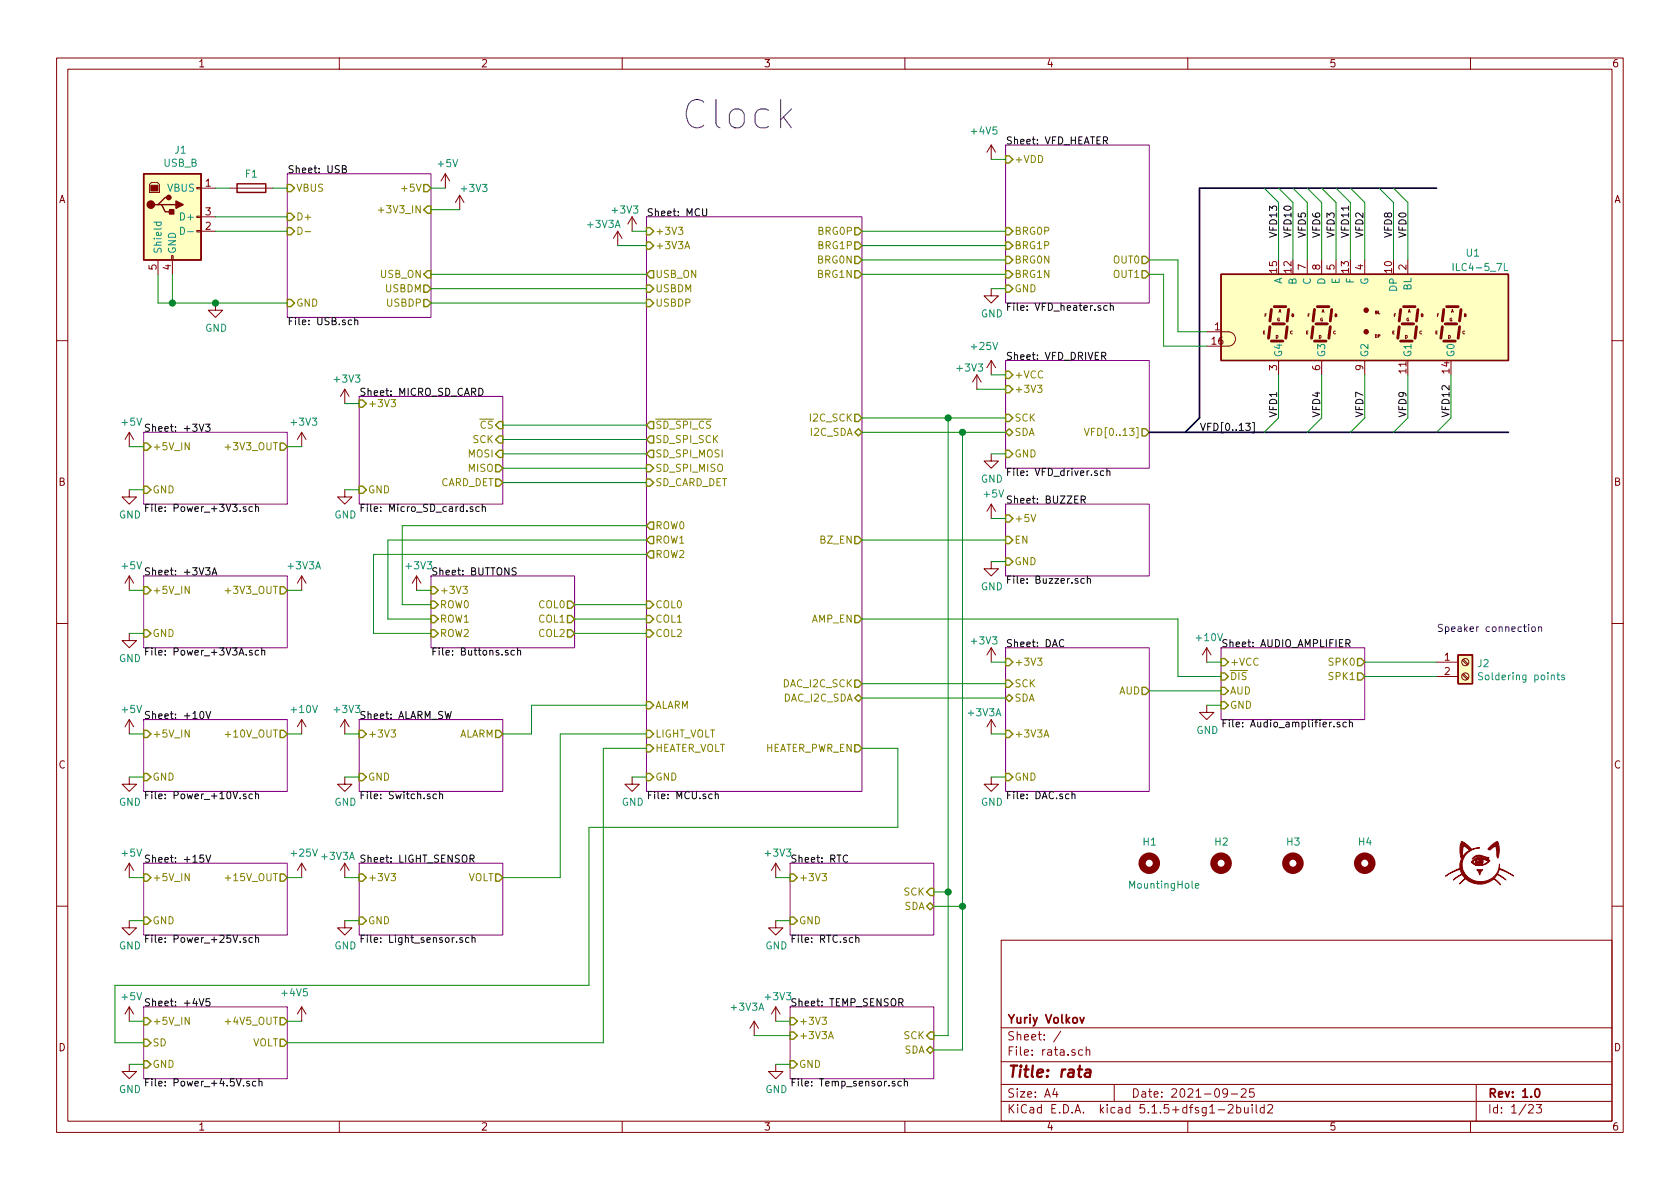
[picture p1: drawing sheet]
<svg xmlns="http://www.w3.org/2000/svg" width="297mm" height="210mm" viewBox="0 0 297 210" stroke-linecap="round" stroke-linejoin="round" font-family="sans-serif">
<g fill="none" stroke="#840000" stroke-width=".18">
<path d="M10 10.3h277v189.9h-277zM12 12.2h273v186.1h-273zM60 10.3v1.9M110 10.3v1.9M160 10.3v1.9M210 10.3v1.9M260 10.3v1.9M26.4 32.6l.4-.3h1l.4 .3v1.4h-1.8zM34.8 38.2h.8v.3h-.8zM34.8 33.1h.8v.3h-.8zM35.6 33.3h2.5M35.6 38.3h2.5"/>
<path d="M40.6 33.3h7.7M78.7 30.7l-.7 1.3M78.7 30.7v2.6M78.7 30.7l.8 1.3M81.3 34.5l-.8 1.3M81.3 34.5v2.6M81.3 34.5l.7 1.3M111.8 38.3l-.8 1.3M111.8 38.3v2.6M111.8 38.3l.7 1.3M175.3 25.6v2.6M175.3 25.6l-.8 1.3"/>
<path d="M175.3 25.6l.7 1.3M27.9 46v2.5M30.4 45.2h.2v.8h-.2zM30.5 46v2.5M34.8 40.8h.8v.2h-.8zM35.6 40.9h2.5M38.1 53.6v1.3h1.3l-1.3 1.2-1.3-1.2h1.3M109.2 40.9l-.7 1.3M109.2 40.9v2.5M109.2 40.9l.8 1.3M175.3 51v1.3h1.2l-1.2 1.3-1.3-1.3h1.3M213.4 58.7h3.8a1.27 1.27 0 0 1 1.2 1.2 1.27 1.27 0 0 1-1.2 1.3h-3.8"/>
<path d="M231.1 46v2.5M233.7 46v2.5M236.2 46v2.5M241.3 46v2.5M248.9 46v2.5M10 60.2h2M22.9 76.4l-.8 1.3M22.9 76.4v2.6M22.9 76.4l.7 1.3M53.3 76.4l-.7 1.3M53.3 76.4v2.6M53.3 76.4l.8 1.3"/>
<path d="M61 68.8l-.8 1.3M61 68.8v2.6M61 68.8l.7 1.3M172.7 66.3l-.7 1.3M172.7 66.3v2.5M172.7 66.3l.8 1.3M175.3 63.7v2.6M175.3 63.7l-.8 1.3M175.3 63.7l.7 1.3M226.1 63.7v2.6M233.7 63.7v2.6M241.3 63.7v2.6"/>
<path d="M285 60.2h2M22.9 86.6v1.3h1.2l-1.2 1.2-1.3-1.2h1.3M61 86.6v1.3h1.2l-1.2 1.2-1.3-1.2h1.3M175.3 80.3v1.2h1.2l-1.2 1.3-1.3-1.3h1.3M175.3 99.3v1.3h1.2l-1.2 1.2-1.3-1.2h1.3M175.3 89.1l-.8 1.3M175.3 89.1v2.6M175.3 89.1l.7 1.3M10 110.3h2M22.9 112v1.3h1.2l-1.2 1.2-1.3-1.2h1.3M22.9 101.8v2.6M22.9 101.8l-.8 1.3"/>
<path d="M22.9 101.8l.7 1.3M53.3 101.8v2.6M53.3 101.8l-.7 1.3M53.3 101.8l.8 1.3M73.7 101.8l-.8 1.3M73.7 101.8v2.6M73.7 101.8l.7 1.3M175.3 114.5v2.6M175.3 114.5l-.8 1.3M175.3 114.5l.7 1.3M213.4 114.5l-.8 1.3M213.4 114.5v2.6"/>
<path d="M213.4 114.5l.7 1.3M254 117.1h3.8M254 119.6h3.8M258.5 119.3l.9 .8M258.5 116.8l.9 .8M258.7 119.1l.9 .9M258.7 116.6l.9 .8M285 110.3h2M22.9 137.4v1.3h1.2l-1.2 1.2-1.3-1.2h1.3M22.9 127.2v2.6M22.9 127.2l-.8 1.3M22.9 127.2l.7 1.3"/>
<path d="M53.3 127.2v2.6M53.3 127.2l-.7 1.3M53.3 127.2l.8 1.3M61 137.4v1.3h1.2l-1.2 1.2-1.3-1.2h1.3M61 127.2v2.6M61 127.2l-.8 1.3M61 127.2l.7 1.3M111.8 137.4v1.3h1.2l-1.2 1.2-1.3-1.2h1.3M175.3 137.4v1.3h1.2l-1.2 1.2-1.3-1.2h1.3M175.3 127.2v2.6M175.3 127.2l-.8 1.3M175.3 127.2l.7 1.3"/>
<path d="M213.4 124.7v1.3h1.2l-1.2 1.2-1.3-1.2h1.3M22.9 152.6v2.6M22.9 152.6l-.8 1.3M22.9 152.6l.7 1.3M53.3 152.6v2.6M53.3 152.6l-.7 1.3M53.3 152.6l.8 1.3M61 152.6v2.6M61 152.6l-.8 1.3M61 152.6l.7 1.3M137.2 152.6v2.6M137.2 152.6l-.8 1.3"/>
<path d="M137.2 152.6l.7 1.3M10 160.2h2M22.9 162.8v1.3h1.2l-1.2 1.2-1.3-1.2h1.3M22.9 178v2.6M22.9 178l-.8 1.3M22.9 178l.7 1.3M53.3 178v2.6M53.3 178l-.7 1.3M53.3 178l.8 1.3M61 162.8v1.3h1.2l-1.2 1.2-1.3-1.2h1.3M137.2 162.8v1.3h1.2l-1.2 1.2-1.3-1.2h1.3M137.2 178l-.8 1.3"/>
<path d="M137.2 178v2.6M137.2 178l.7 1.3M177 166.3h108v32h-108zM285 160.2h2M22.9 188.2v1.3h1.2l-1.2 1.2-1.3-1.2h1.3M60 198.3v1.9M110 198.3v1.9M133.3 180.6l-.7 1.3M133.3 180.6v2.5M133.3 180.6l.8 1.3M137.2 188.2v1.3h1.2l-1.2 1.2-1.3-1.2h1.3M160 198.3v1.9"/>
<path d="M177 194.8h108M177 191.8h108M177 187.8h108M177 181.8h108M186.5 192.5l-.4 1h1M186.8 193v1M187.6 182.3l-1.3 2M191.4 185.7l-.4-.1-.3 .3 .1 .6h.6M192 185.7l.3-.1 .3 .1 .1 .9M192 185.1v1.5M197 191.8v3M210 198.3v1.9"/>
<path d="M215.4 196.3h1.1M217 193.2l-.1 .2a.48 .48 0 0 1-.6-.1v-.6a.48 .48 0 0 1 .6-.1l.1 .1a1.19 1.19 0 0 1-.2 1.2l-.5 .1M217.2 195.5l.2-.2h.4l.2 .5-.9 1h.9M217.7 193.5h1.1M218.7 195.9l.4-.1 .3 .3-.1 .6h-.6M218.7 195.3v1.5M219.5 192.7l.2-.2h.3l.3 .2v.3v.2l-.9 .8h.9M220 195.8l.1 .9 .3 .1 .3-.1M220.7 195.8v1M221.4 195.3v.2M221.4 195.8v1M221.7 192.5h-.7l-.1 .7 .2-.1 .5 .1 .2 .2-.1 .5-.2 .1-.6-.1"/>
<path d="M222.1 195.3v1.3l.2 .2M223.5 195.9l-.4-.1-.3 .3 .1 .6 .2 .1 .4-.1M223.5 195.3v1.5M224.2 195.5l.2-.2h.3l.3 .5-.9 1h.9M260 198.3v1.9M261 191.8v6.5M270.3 195.5l.2-.2h.3l.3 .5-.9 1h.9M271.6 195.3h.9l-.4 .6 .4 .1v.7l-.2 .1-.7-.1"/>
<circle cx="259.1" cy="119.6" r=".63"/>
<circle cx="259.1" cy="117.1" r=".63"/>
</g>
<path d="M191 179.9l.3 1 .4-1M271.5 192.7l.2-.2a.81 .81 0 0 1 .6 .6 .81 .81 0 0 1-.3 .8l-.1 .1a.79 .79 0 0 1-.4-1.3z" fill="none" stroke="#840000" stroke-width=".3"/>
<path d="M192 189.2h.8v.2l-.1 1M192.8 189.6l-.7 .1a.4 .4 0 0 0-.3 .3 .4 .4 0 0 0 .2 .4l.7-.1" fill="none" stroke="#840000" stroke-width=".41"/>
<g fill="none" stroke="#840084" stroke-width=".18">
<path d="M50.8 30.7h25.4v25.4h-25.4zM114.3 38.3h38.1v101.6h-38.1zM177.8 25.6h25.4v28h-25.4zM25.4 76.4h25.4v12.7h-25.4zM63.5 70.1h25.4v19h-25.4zM177.8 63.7h25.4v19.1h-25.4zM177.8 89.1h25.4v12.7h-25.4zM25.4 101.8h25.4v12.7h-25.4zM76.2 101.8h25.4v12.7h-25.4zM177.8 114.5h25.4v25.4h-25.4zM215.9 114.5h25.4v12.7h-25.4zM25.4 127.2h25.4v12.7h-25.4z"/>
<path d="M63.5 127.2h25.4v12.7h-25.4zM25.4 152.6h25.4v12.7h-25.4zM63.5 152.6h25.4v12.7h-25.4zM139.7 152.6h25.4v12.7h-25.4zM25.4 178h25.4v12.7h-25.4zM139.7 178h25.4v12.7h-25.4z"/>
</g>
<g fill="none" stroke="#000" stroke-width=".18">
<path d="M60.5 29.9l.6-.1 .1-.2-.1-.2-.6-.1v1.3h.5l.2-.2 .1-.3-.3-.2M124.2 36.9v1l.3 .3h.2l.2-.3v-1M195.1 24.9l.6-.1 .1-.2v-.3l-.2-.1h-.5v1.3M195.4 24.9l.4 .6M62.2 56.6h-.4l-.2 .2 .1 .6h.5M62.7 56.7l.2-.1h.3l.1 .8M62.7 56.2v1.2M195.8 54.1l-.4-.1-.3 .3 .2 .5h.5M196.3 54.2l.2-.2 .3 .1v.8M196.3 53.6v1.3M35.2 75l.4 1.3 .4-1.3M36.3 75h.8l-.4 .5 .4 .1v.5l-.2 .2-.6-.2"/>
<path d="M84.7 68.7a.64 .64 0 0 1 .7 .6 .64 .64 0 0 1-.7 .6zM194.8 63l.6-.1 .1-.2v-.3l-.2-.1h-.5v1.3M195.1 63l.4 .6M220.3 74.8h.8l-.5 .5 .4 .2 .1 .4-.3 .2-.5-.1M221.5 74.7h.3v1.8h-.3M43.5 89.7l-.3-.1-.2 .2 .1 .2 .4 .1v.3h-.5M44.6 89.7l-.3-.1-.3 .2 .1 .6h.5M45.2 89.7l.2-.1 .3 .1v.7M45.2 89.2v1.2M83.6 89.7l-.3-.1-.2 .2 .1 .2 .4 .1v.3h-.5M84.7 89.7l-.3-.1-.3 .2 .2 .6h.4M85.3 89.7l.1-.1 .4 .1v.7"/>
<path d="M85.3 89.2v1.2M191.2 88.4l.6-.1v-.5l-.6-.1v1.3M191.5 88.4l.4 .6M195.1 83.3h-.3l-.2 .2 .1 .5h.4M195.7 83.4l.2-.1h.3v.8M195.7 82.8v1.3M36.3 100.4h.8l-.4 .5 .4 .1v.5l-.2 .2-.6-.2M37.5 101.7l.4-1.3 .5 1.3M37.6 101.3h.6M44.6 115.1l-.3-.1-.2 .2v.2l.5 .1v.3h-.5M45.7 115.1l-.3-.1-.3 .2 .1 .6h.5M46.3 115.1l.2-.1 .3 .1v.7"/>
<path d="M46.3 114.6v1.2M89.8 115.1l-.3-.1-.2 .2 .1 .2 .4 .1v.3h-.5M91 115.1l-.4-.1-.3 .2 .2 .6h.5M91.3 100.5l-.5-.1-.3 .3 .2 .3 .5 .2v.3l-.2 .2-.5-.1M91.5 115.1l.2-.1 .3 .1v.7M91.5 114.6v1.2M188.1 113.2a.6 .6 0 0 0-.9 .4 .6 .6 0 0 0 .6 .8l.3-.2M191.7 102.4l-.4-.1-.2 .2 .1 .6h.5M192.3 102.4l.1-.1 .3 .1 .1 .7M192.3 101.9v1.2M238 113.8l.6-.1 .1-.2-.1-.3-.1-.1h-.5v1.3M238.3 113.8l.4 .6"/>
<path d="M35.4 125.9l.2-.1a.69 .69 0 0 1 .5 .6 .69 .69 0 0 1-.5 .7l-.2-.2-.1-.3zM36.4 125.8l.4 1.3 .5-1.3M45.2 140v1.2M77.7 140v1.2M78.7 125.8l.3 1.3 .2-.9 .3 .9 .3-1.3M126.5 140v1.2M189.5 140v1.2M235.9 128.4v.1M236.9 127.8l-.3-.1-.2 .2 .1 .2 .4 .1v.3h-.5M238 127.8l-.3-.1-.3 .2 .2 .6h.4M238.6 127.8l.2-.1 .3 .1v.7M238.6 127.3v1.2"/>
<path d="M36 151.2h-.6l-.1 .6 .2-.1 .5 .1v.5l-.2 .2-.5-.2M36.4 151.2l.4 1.3 .5-1.3M43.5 140.5l-.3-.1-.2 .2 .1 .2 .4 .1v.3h-.5M44.6 140.5l-.3-.1-.3 .2 .1 .6h.5M45.2 140.5l.2-.1 .3 .1v.7M77.2 140.5l-.4-.1-.2 .2 .1 .6h.5M77.7 140.5l.2-.1 .3 .1 .1 .7M83.1 151.9l.7-.1v-.5l-.2-.1h-.5v1.3M83.4 151.9l.4 .6M126.5 140.5l.1-.1 .3 .1 .1 .7M149.9 151.3a.6 .6 0 0 0-.9 .5 .6 .6 0 0 0 .6 .7l.3-.2M189.5 140.5l.2-.1 .3 .1 .1 .7"/>
<path d="M35.2 176.6l.4 1.3 .4-1.3M37.1 176.6h-.6l-.1 .6 .2-.1 .5 .1v.5l-.2 .2-.5-.2M43.5 165.9l-.3-.1-.2 .2 .1 .2 .4 .1v.3h-.5M44.6 165.9l-.3-.1-.3 .2 .1 .6h.5M45.2 165.9l.2-.1 .3 .1v.7M45.2 165.4v1.2M81.8 165.9l-.3-.1-.2 .2 .1 .2 .4 .1v.3h-.5M82.9 165.9l-.4-.1-.2 .2 .1 .6h.5M83.5 165.9l.1-.1 .3 .1 .1 .7M83.5 165.4v1.2M151.3 165.9l.2-.1 .3 .1 .1 .7M151.3 165.4v1.2"/>
<path d="M158.9 177.3l.6-.1 .2-.2-.1-.3-.2-.1h-.5v1.3M159.2 177.3l.5 .6M44.1 191.3l-.3-.1-.2 .2 .1 .2 .4 .1v.3h-.5M45.2 191.3l-.3-.1-.3 .2 .2 .6h.4M45.8 191.3l.2-.1 .3 .1v.7M45.8 190.8v1.2M158.2 191.3l-.3-.1-.2 .2 .1 .2 .4 .1v.3h-.5M159.4 191.3l-.4-.1-.3 .2 .2 .6h.5M159.9 191.3l.2-.1 .3 .1 .1 .7M159.9 190.8v1.2"/>
</g>
<g fill="none" stroke="#848400" stroke-width=".25">
<path d="M50.8 32.6h.6l.7 .7-.7 .6h-.6zM50.8 37.7h.6l.7 .6-.7 .7h-.6zM74.9 32.6h.7l.6 .7-.6 .6h-.7zM75.6 36.4h.6v1.3h-.6l-.7-.6zM177.8 27.6h.6l.7 .6-.7 .6h-.6zM50.8 53h.6l.7 .6-.7 .6h-.6zM50.8 40.3h.6l.7 .6-.7 .6h-.6zM74.9 50.4h.7l.6 .6-.6 .7h-.7zM74.9 53h.7l.6 .6-.6 .6h-.7zM75.6 47.9h.6v1.2h-.6l-.7-.6zM114.3 42.8h.6l.7 .6-.7 .7h-.6zM114.3 40.3h.6l.7 .6-.7 .6h-.6z"/>
<path d="M114.3 53h.6l.7 .6-.7 .6h-.6zM114.3 50.4h.6l.7 .6-.7 .7h-.6zM114.9 47.9h.7v1.2h-.7l-.6-.6zM151.1 42.8h.7l.6 .6-.6 .7h-.7zM151.1 47.9h.7l.6 .6-.6 .6h-.7zM151.1 40.3h.7l.6 .6-.6 .6h-.7zM151.1 45.3h.7l.6 .7-.6 .6h-.7zM177.8 50.4h.6l.7 .6-.7 .7h-.6zM177.8 45.3h.6l.7 .7-.7 .6h-.6zM177.8 40.3h.6l.7 .6-.7 .6h-.6zM177.8 47.9h.6l.7 .6-.7 .6h-.6zM177.8 42.8h.6l.7 .6-.7 .7h-.6z"/>
<path d="M201.9 45.3h.7l.6 .7-.6 .6h-.7zM201.9 47.9h.7l.6 .6-.6 .6h-.7zM25.4 78.4h.6l.7 .6-.7 .6h-.6zM49.5 78.4h.7l.6 .6-.6 .6h-.7zM63.5 70.7h.6l.7 .7-.7 .6h-.6zM88.3 74.5h.6v1.3h-.6l-.7-.6zM88.3 77.1h.6v1.3h-.6l-.7-.7zM114.9 74.5h.7v1.3h-.7l-.6-.6zM114.9 79.6h.7v1.3h-.7l-.6-.6zM114.9 77.1h.7v1.3h-.7l-.6-.7zM151.1 76.4l.7-.6 .6 .6-.6 .7zM151.1 73.3h.7l.6 .6-.6 .6h-.7z"/>
<path d="M177.8 68.2h.6l.7 .6-.7 .7h-.6zM177.8 79.6h.6l.7 .7-.7 .6h-.6zM177.8 76.4l.6-.6 .7 .6-.7 .7zM177.8 73.3h.6l.7 .6-.7 .6h-.6zM177.8 65.7h.6l.7 .6-.7 .6h-.6zM201.9 75.8h.7l.6 .6-.6 .7h-.7zM25.4 86h.6l.7 .6-.7 .6h-.6zM63.5 86h.6l.7 .6-.7 .6h-.6zM87.6 80.3l.7-.7h.6v1.3h-.6zM87.6 82.2h.7l.6 .6-.6 .6h-.7zM87.6 84.7h.7l.6 .6-.6 .7h-.7zM114.3 82.2h.6l.7 .6-.7 .6h-.6z"/>
<path d="M114.3 84.7h.6l.7 .6-.7 .7h-.6zM114.9 94.9h.7v1.2h-.7l-.6-.6zM114.9 97.4h.7v1.3h-.7l-.6-.7zM114.9 92.3h.7v1.3h-.7l-.6-.6zM151.1 94.9h.7l.6 .6-.6 .6h-.7zM177.8 94.9h.6l.7 .6-.7 .6h-.6zM177.8 91.1h.6l.7 .6-.7 .6h-.6zM177.8 98.7h.6l.7 .6-.7 .6h-.6zM25.4 103.8h.6l.7 .6-.7 .6h-.6zM25.4 111.4h.6l.7 .6-.7 .6h-.6zM49.5 103.8h.7l.6 .6-.6 .6h-.7zM76.2 103.8h.6l.7 .6-.7 .6h-.6z"/>
<path d="M76.2 106.3h.6l.7 .6-.7 .7h-.6zM76.2 108.8h.6l.7 .7-.7 .6h-.6zM76.2 111.4h.6l.7 .6-.7 .6h-.6zM100.3 106.3h.7l.6 .6-.6 .7h-.7zM100.3 108.8h.7l.6 .7-.6 .6h-.7zM100.3 111.4h.7l.6 .6-.6 .6h-.7zM114.3 111.4h.6l.7 .6-.7 .6h-.6zM114.3 108.8h.6l.7 .7-.7 .6h-.6zM114.3 106.3h.6l.7 .6-.7 .7h-.6zM151.1 108.8h.7l.6 .7-.6 .6h-.7zM177.8 116.5h.6l.7 .6-.7 .6h-.6zM215.9 119h.6l.7 .6-.7 .7h-.6z"/>
<path d="M215.9 116.5h.6l.7 .6-.7 .6h-.6zM240 116.5h.7l.6 .6-.6 .6h-.7zM240 119h.7l.6 .6-.6 .7h-.7zM25.4 129.2h.6l.7 .6-.7 .6h-.6zM25.4 136.8h.6l.7 .6-.7 .6h-.6zM49.5 129.2h.7l.6 .6-.6 .6h-.7zM63.5 129.2h.6l.7 .6-.7 .6h-.6zM63.5 136.8h.6l.7 .6-.7 .6h-.6zM87.6 129.2h.7l.6 .6-.6 .6h-.7zM114.3 136.8h.6l.7 .6-.7 .6h-.6zM114.3 124.1h.6l.7 .6-.7 .6h-.6zM114.3 131.7h.6l.7 .6-.7 .7h-.6z"/>
<path d="M114.3 129.2h.6l.7 .6-.7 .6h-.6zM151.1 123.4l.7-.6 .6 .6-.6 .7zM151.1 120.3h.7l.6 .6-.6 .6h-.7zM151.1 131.7h.7l.6 .6-.6 .7h-.7zM177.8 136.8h.6l.7 .6-.7 .6h-.6zM177.8 123.4l.6-.6 .7 .6-.7 .7zM177.8 120.3h.6l.7 .6-.7 .6h-.6zM177.8 129.2h.6l.7 .6-.7 .6h-.6zM201.9 121.5h.7l.6 .7-.6 .6h-.7zM215.9 124.1h.6l.7 .6-.7 .6h-.6zM215.9 121.5h.6l.7 .7-.7 .6h-.6zM25.4 154.6h.6l.7 .6-.7 .6h-.6z"/>
<path d="M49.5 154.6h.7l.6 .6-.6 .6h-.7zM63.5 154.6h.6l.7 .6-.7 .6h-.6zM87.6 154.6h.7l.6 .6-.6 .6h-.7zM139.7 154.6h.6l.7 .6-.7 .6h-.6zM164.5 157.1h.6v1.3h-.6l-.7-.7zM25.4 162.2h.6l.7 .6-.7 .6h-.6zM25.4 180h.6l.7 .6-.7 .6h-.6zM49.5 180h.7l.6 .6-.6 .6h-.7zM63.5 162.2h.6l.7 .6-.7 .6h-.6zM139.7 180h.6l.7 .6-.7 .6h-.6zM139.7 162.2h.6l.7 .6-.7 .6h-.6zM163.8 160.3l.7-.7 .6 .7-.6 .6z"/>
<path d="M25.4 187.6h.6l.7 .6-.7 .6h-.6zM25.4 183.8h.6l.7 .6-.7 .6h-.6zM49.5 183.8h.7l.6 .6-.6 .6h-.7zM139.7 187.6h.6l.7 .6-.7 .6h-.6zM139.7 182.5h.6l.7 .6-.7 .7h-.6zM163.8 185.7l.7-.7 .6 .7-.6 .6zM164.5 182.5h.6v1.3h-.6l-.7-.7z"/>
</g>
<g fill="none" stroke="#848400" stroke-width=".18">
<path d="M66.9 37.2h1M52.7 40.2a.64 .64 0 0 1 .7 .6 .64 .64 0 0 1-.7 .6zM53.9 41h1M119.9 40.2h.8l-.4 .5 .4 .1v.5l-.2 .1-.6-.1M121.1 44l.4-1.3 .4 1.3M121.2 43.6h.6M33.5 78.3v1.2l-.8-1.2v1.2M39.8 79.1h1M69.1 70.7h.8l-.4 .4 .4 .2v.5l-.2 .1-.6-.1M183.4 68.1h.8l-.4 .5 .4 .1v.6l-.2 .1-.6-.1M191.7 75.7l.5 1.3 .4-1.3M182.3 91l.4 1.2 .4-1.2"/>
<path d="M33.5 103.7v1.2l-.8-1.2v1.2M39.8 104.5h1M81.8 103.7h.8l-.4 .5 .4 .1v.5l-.2 .1-.6-.1M183.4 116.4h.8l-.4 .5 .4 .1v.5l-.2 .1-.6-.1M33.5 129.1v1.2l-.8-1.2v1.2M39.8 129.9h1M69.1 129.1h.8l-.4 .5 .4 .1v.5l-.2 .1-.6-.1M184.6 130.3l.4-1.2 .4 1.2M184.7 130h.6M33.5 154.5v1.2l-.8-1.2v1.2M39.8 155.3h1M69.1 154.5h.8l-.4 .5 .4 .1v.5l-.2 .1-.6-.1"/>
<path d="M145.3 154.5h.8l-.4 .5 .4 .1v.5l-.2 .1-.6-.1M33.5 179.9v1.2l-.8-1.2v1.2M145.3 179.9h.8l-.4 .5 .4 .1v.5l-.2 .1-.6-.1M39.8 180.7h1M146.5 183.7l.4-1.3 .4 1.3M146.6 183.3h.6"/>
</g>
<path d="M25.4 30.7h10.2v15.3h-10.2zM27.9 36.2h.7l.6 1.3h1.3M28.6 36.2h2.5M29.8 34.9h-.6l-1.3 1.3h-.6M41.9 32.5h5.1v1.5h-5.1zM215.9 48.5h50.8v15.2h-50.8zM257.8 115.8h2.5v5.1h-2.5z" fill="none" stroke="#840000" stroke-width=".25"/>
<g fill="#ffffc2" stroke="#ffffc2" stroke-width=".18">
<path d="M25.4 30.7h10.2v15.3h-10.2z"/>
<path d="M257.8 115.8h2.5v5.1h-2.5z"/>
<path d="M215.9 48.5h50.8v15.2h-50.8z"/>
</g>
<g fill="#840000" stroke="#840000" stroke-width=".25">
<path d="M30 37.1h.7v.7h-.7z"/>
<path d="M31.1 35.6l1.3 .6-1.3 .6z"/>
<circle cx="26.7" cy="36.2" r=".63"/>
<circle cx="29.8" cy="34.9" r=".38"/>
<circle cx="241.6" cy="58.7" r=".36"/>
<circle cx="241.6" cy="54.9" r=".36"/>
</g>
<g fill="#840000" stroke="#840000" stroke-width=".18">
<path d="M26.7 32.8h1.2v1h-1.2z"/>
<path d="M261.1 153.8h1.1l-.6 .9z"/>
<path d="M261.4 152h.1a.39 .39 0 0 1 .5 .3 .39 .39 0 0 1-.4 .5 .39 .39 0 0 1-.4-.5 .17 .17 0 0 0 .2 .1 .17 .17 0 0 0 .1-.3z"/>
<path d="M260.6 151.6a2.13 2.13 0 0 1 2.2 0l.5 .1h-.6l.5 .3-.4-.1a1.87 1.87 0 0 0-2.5 0z"/>
<path d="M263.3 149.9l.8-.7 .6-.4a.79 .79 0 0 1 .3 .9v1.1l-.2 .9-.1-.3-.2-1.9-.6 .4a.54 .54 0 0 1-.8 .3z"/>
<path d="M260.2 152.4a1.78 1.78 0 0 1 2.6-.4l.6 .1-.2 .4a2.45 2.45 0 0 1-2.4 .4h1.3l.5-.2 .6-.5-1.2-.4a.72 .72 0 0 1 0 1.1h-1.2l-.6-.5 .9 .4-.2-.2 .2-.1a.49 .49 0 0 0 .7 .3 .49 .49 0 0 0 0-.8 .49 .49 0 0 0-.7 .3v.2h-.2l.2-.6-.7 .5z"/>
<path d="M258.4 148.8l.9 .5 .9 .9 1.4-.3a3 3 0 0 0-3.1 3.2 3 3 0 0 0 3.5 2.8 3.2 3.2 0 0 0 3.1-3.1v.8l1.1 .4 1.4 .9-1.2-.7-1.3-.5-.3 .9 1.5 1-1.6-.9-.5 .6 1.1 1.2-1.2-1.1a3.9 3.9 0 0 1-2.1 .9 3.8 3.8 0 0 1-2.9-.9l-1 .9 1-1-.6-.6-1.6 .9 1.6-1-.3-.9-1.7 .7-.9 .5 1.6-1 .9-.3v-.9l.3-.8-.1-.4a.77 .77 0 0 0 .7-.5l.8-.6-1-.8-.2 1v.9h-.3l-.2-1.7z"/>
</g>
<path d="M27.2 39.3h1.3M27.7 39.3v.4l.2 .2 .5-.1v-.5M31.9 40.2a.64 .64 0 0 1 .7 .6 .64 .64 0 0 1-.7 .6zM33.2 41h1M256.9 46.6v1.2M266 46.6v1.2h.6M262.1 119l-.5-.1-.1 .2v.4l.6 .2v.3l-.2 .2h-.5M275.3 119.4h.4M275.4 118.9v1.1l.3 .2M276.6 119.4h-.3l-.2 .2v.1l.5 .2v.3h-.5M211.4 156.6l.6-.1-.1-.2-.3-.1-.2 .2v.6h.5" fill="none" stroke="#008484" stroke-width=".18"/>
<g fill="none" stroke="#840000" stroke-width="1.3">
<circle cx="203.2" cy="152.6" r="1.27"/>
<circle cx="215.9" cy="152.6" r="1.27"/>
<circle cx="228.6" cy="152.6" r="1.27"/>
<circle cx="241.3" cy="152.6" r="1.27"/>
</g>
<g fill="none" stroke="#840000" stroke-width=".51">
<path d="M224.5 57.8l-.2 2M224.8 54.7l-.3 2.1M225 57.3h2.1M225.3 54.2h2M227.6 57.8l-.3 2M227.8 54.7l-.2 2.1M232.2 57.8l-.3 2M232.4 54.7l-.2 2.1M232.7 57.3h2M232.9 54.2h2M235.2 57.8l-.3 2M235.5 54.7l-.3 2.1"/>
<path d="M247.4 57.8l-.3 2M247.6 54.7l-.2 2.1M247.9 57.3h2M248.2 54.2h2M250.4 57.8l-.2 2M250.7 54.7l-.3 2.1M255 57.8l-.2 2M255.3 54.7l-.3 2.1M255.5 57.3h2.1M255.8 54.2h2M258.1 57.8l-.3 2M258.3 54.7l-.2 2.1"/>
<path d="M224.8 60.3h2M232.4 60.3h2M247.6 60.3h2.1M255.3 60.3h2"/>
</g>
<path d="M254 33.3h-41.9v40.6l-2.6 2.5M203.2 76.4h63.5" fill="none" stroke="#000084" stroke-width=".3"/>
<g fill="none" stroke="#008400" stroke-width=".18">
<path d="M38.1 38.3h12.7M38.1 33.3h2.5M48.3 33.3h2.5M76.2 33.3h2.5M76.2 37.1h5.1M175.3 28.2h2.5M223.5 33.3l2.6 2.5v10.2M226.1 33.3l2.5 2.5v10.2M228.6 33.3l2.5 2.5v10.2M231.1 33.3l2.6 2.5v10.2M233.7 33.3l2.5 2.5v10.2M236.2 33.3l2.6 2.5v10.2"/>
<path d="M238.8 33.3l2.5 2.5v10.2M243.8 33.3l2.6 2.5v10.2M246.4 33.3l2.5 2.5v10.2M27.9 48.5v5.1h22.9M30.5 48.5v5.1M38.1 40.9h12.7M76.2 48.5h38.1M76.2 51h38.1M76.2 53.6h38.1M109.2 43.4h5.1M111.8 40.9h2.5M152.4 48.5h25.4"/>
<path d="M152.4 46h25.4M152.4 40.9h25.4M152.4 43.4h25.4M175.3 51h2.5M203.2 48.5h2.5v12.7h7.7M203.2 46h5.1v12.7h5.1M22.9 79h2.5M50.8 79h2.5M61 71.4h2.5M88.9 75.2h25.4M88.9 77.7h25.4M152.4 76.4h25.4"/>
<path d="M152.4 73.9h25.4M167.6 73.9v109.2h-2.5M170.2 76.4v109.3h-5.1M172.7 68.8h5.1M175.3 66.3h2.5M226.1 66.3v7.6l-2.6 2.5M233.7 66.3v7.6l-2.6 2.5M241.3 66.3v7.6l-2.5 2.5M248.9 66.3v7.6l-2.5 2.5M256.5 66.3v7.6l-2.5 2.5M22.9 86.6h2.5M61 86.6h2.5"/>
<path d="M88.9 80.3h25.4M88.9 85.3h25.4M88.9 82.8h25.4M114.3 95.5h-45.7v14h7.6M114.3 93h-43.2v13.9h5.1M114.3 98h-48.3v14h10.2M152.4 95.5h25.4M175.3 91.7h2.5M175.3 99.3h2.5M175.3 80.3h2.5M22.9 112h2.5M22.9 104.4h2.5"/>
<path d="M50.8 104.4h2.5M73.7 104.4h2.5M101.6 109.5h12.7M101.6 106.9h12.7M101.6 112h12.7M152.4 109.5h55.9v10.1h7.6M175.3 117.1h2.5M213.4 117.1h2.5M241.3 117.1h12.7M241.3 119.6h12.7M22.9 129.8h2.5M22.9 137.4h2.5"/>
<path d="M50.8 129.8h2.5M61 129.8h2.5M61 137.4h2.5M111.8 137.4h2.5M114.3 124.7h-20.3v5.1h-5.1M114.3 132.3h-7.6v52.1h-55.9M114.3 129.8h-15.2v25.4h-10.2M152.4 120.9h25.4M152.4 132.3h6.3v14h-54.6v27.9h-83.8v10.2h5.1M152.4 123.4h25.4M175.3 129.8h2.5M175.3 137.4h2.5"/>
<path d="M203.2 122.2h12.7M213.4 124.7h2.5M22.9 155.2h2.5M50.8 155.2h2.5M61 155.2h2.5M137.2 155.2h2.5M165.1 157.7h2.5M22.9 162.8h2.5M61 162.8h2.5M137.2 162.8h2.5M165.1 160.3h5.1M22.9 180.6h2.5"/>
<path d="M22.9 188.2h2.5M50.8 180.6h2.5M133.3 183.1h6.4M137.2 180.6h2.5M137.2 188.2h2.5"/>
</g>
<path d="M270.3 110.4v.1M270.3 110.8v.9M270.9 110.9l.3-.1 .3 .3v.3l-.3 .3-.3-.1-.1-.2zM272 111l.2-.2 .3 .1 .1 .8M272 110.8v.9" fill="none" stroke="#0000c2" stroke-width=".18"/>
<g fill="#008400" stroke="#008400" stroke-width=".25">
<circle cx="170.2" cy="160.3" r=".51"/>
<circle cx="170.2" cy="76.4" r=".51"/>
<circle cx="167.6" cy="73.9" r=".51"/>
<circle cx="167.6" cy="157.7" r=".51"/>
<circle cx="38.1" cy="53.6" r=".51"/>
<circle cx="30.5" cy="53.6" r=".51"/>
</g>
<text font-size="7" fill="#0000c2" x="122" y="22.9">Clock</text>
<text font-size="2.8" fill="#840000" x="178" y="190.5">Title: rata</text>
<g font-size="2.1" fill="#840000">
<text x="178" y="184">Sheet: /</text>
<text x="178" y="181">Yuriy Volkov</text>
<text x="178" y="186.7">File: rata.sch</text>
<text x="178" y="196.9">KiCad E.D.A. kicad 5.1.5+dfsg1-2build2</text>
<text x="178" y="194.1">Size: A4</text>
<text x="200" y="194.1">Date: 2021-09-25</text>
<text x="263" y="194.1">Rev: 1.0</text>
<text x="263" y="196.9">Id: 1/23</text>
</g>
<g font-size="1.8" fill="#840000">
<text x="35" y="11.9">1</text>
<text x="85" y="11.9">2</text>
<text x="135" y="11.9">3</text>
<text x="185" y="11.9">4</text>
<text x="235" y="11.9">5</text>
<text x="285" y="11.9">6</text>
<text x="10.4" y="35.9">A</text>
<text x="36.3" y="33">1</text>
<text x="285.4" y="35.9">A</text>
<text x="36.3" y="40.6">2</text>
<text x="36.3" y="38.1">3</text>
<text x="27.7" y="47.7" transform="rotate(-90 27.7 47.7)">5</text>
<text x="30.2" y="47.7" transform="rotate(-90 30.2 47.7)">4</text>
<text x="230.9" y="47.7" transform="rotate(-90 230.9 47.7)">7</text>
<text x="233.4" y="47.7" transform="rotate(-90 233.4 47.7)">8</text>
<text x="236" y="47.7" transform="rotate(-90 236 47.7)">5</text>
<text x="241" y="47.7" transform="rotate(-90 241 47.7)">4</text>
<text x="248.7" y="47.7" transform="rotate(-90 248.7 47.7)">2</text>
<text x="225.8" y="48.2" transform="rotate(-90 225.8 48.2)">15</text>
<text x="228.3" y="48.2" transform="rotate(-90 228.3 48.2)">12</text>
<text x="238.5" y="48.2" transform="rotate(-90 238.5 48.2)">13</text>
<text x="246.1" y="48.2" transform="rotate(-90 246.1 48.2)">10</text>
<text x="214.8" y="58.4">1</text>
<text x="214.3" y="61">16</text>
<text x="225.8" y="65.5" transform="rotate(-90 225.8 65.5)">3</text>
<text x="233.4" y="65.5" transform="rotate(-90 233.4 65.5)">6</text>
<text x="241" y="65.5" transform="rotate(-90 241 65.5)">9</text>
<text x="248.7" y="66" transform="rotate(-90 248.7 66)">11</text>
<text x="256.3" y="66" transform="rotate(-90 256.3 66)">14</text>
<text x="10.4" y="85.9">B</text>
<text x="285.4" y="85.9">B</text>
<text x="255.4" y="116.8">1</text>
<text x="255.4" y="119.4">2</text>
<text x="10.4" y="135.9">C</text>
<text x="285.4" y="135.9">C</text>
<text x="10.4" y="185.9">D</text>
<text x="285.4" y="185.9">D</text>
<text x="35" y="199.9">1</text>
<text x="85" y="199.9">2</text>
<text x="135" y="199.9">3</text>
<text x="185" y="199.9">4</text>
<text x="235" y="199.9">5</text>
<text x="285" y="199.9">6</text>
</g>
<g font-size="1.8" fill="#008484">
<text x="171.9" y="23.8">+4V5</text>
<text x="28.9" y="29.5">USB_B</text>
<text x="31" y="27.2">J1</text>
<text x="77.5" y="29.6">+5V</text>
<text x="29.6" y="33.9">VBUS</text>
<text x="43.4" y="31.4">F1</text>
<text x="81.7" y="34">+3V3</text>
<text x="32.2" y="39">D+</text>
<text x="104" y="40.3">+3V3A</text>
<text x="108.4" y="37.8">+3V3</text>
<text x="28.6" y="45" transform="rotate(-90 28.6 45)">Shield</text>
<text x="31.1" y="45" transform="rotate(-90 31.1 45)">GND</text>
<text x="257.5" y="47.9">ILC4-5_7L</text>
<text x="259.3" y="45.4">U1</text>
<text x="226.7" y="50.3" transform="rotate(-90 226.7 50.3)">A</text>
<text x="229.2" y="50.3" transform="rotate(-90 229.2 50.3)">B</text>
<text x="231.8" y="50.3" transform="rotate(-90 231.8 50.3)">C</text>
<text x="234.3" y="50.3" transform="rotate(-90 234.3 50.3)">D</text>
<text x="236.9" y="50.2" transform="rotate(-90 236.9 50.2)">E</text>
<text x="239.4" y="50.1" transform="rotate(-90 239.4 50.1)">F</text>
<text x="241.9" y="50.4" transform="rotate(-90 241.9 50.4)">G</text>
<text x="247" y="51.5" transform="rotate(-90 247 51.5)">DP</text>
<text x="249.6" y="51.4" transform="rotate(-90 249.6 51.4)">BL</text>
<text x="36.3" y="58.7">GND</text>
<text x="173.4" y="56.1">GND</text>
<text x="169.4" y="65.7">+3V3</text>
<text x="171.9" y="61.9">+25V</text>
<text x="226.7" y="63.2" transform="rotate(-90 226.7 63.2)">G4</text>
<text x="234.3" y="63.2" transform="rotate(-90 234.3 63.2)">G3</text>
<text x="241.9" y="63.2" transform="rotate(-90 241.9 63.2)">G2</text>
<text x="249.6" y="63.2" transform="rotate(-90 249.6 63.2)">G1</text>
<text x="257.2" y="63.2" transform="rotate(-90 257.2 63.2)">G0</text>
<text x="59.3" y="67.7">+3V3</text>
<text x="21.6" y="75.3">+5V</text>
<text x="51.6" y="75.3">+3V3</text>
<text x="173.4" y="85.3">GND</text>
<text x="174" y="88">+5V</text>
<text x="21" y="91.7">GND</text>
<text x="59.1" y="91.7">GND</text>
<text x="21.6" y="100.7">+5V</text>
<text x="51" y="100.7">+3V3A</text>
<text x="72" y="100.7">+3V3</text>
<text x="173.4" y="104.4">GND</text>
<text x="171.9" y="114">+3V3</text>
<text x="211.7" y="113.4">+10V</text>
<text x="21" y="117.1">GND</text>
<text x="261.3" y="118">J2</text>
<text x="262.1" y="120.3">Soldering points</text>
<text x="21.6" y="126.1">+5V</text>
<text x="51.6" y="126.1">+10V</text>
<text x="59.3" y="126.1">+3V3</text>
<text x="171.3" y="126.7">+3V3A</text>
<text x="211.5" y="129.8">GND</text>
<text x="21" y="142.5">GND</text>
<text x="59.1" y="142.5">GND</text>
<text x="109.9" y="142.5">GND</text>
<text x="173.4" y="142.5">GND</text>
<text x="202.2" y="149.5">H1</text>
<text x="214.9" y="149.5">H2</text>
<text x="227.6" y="149.5">H3</text>
<text x="240.3" y="149.5">H4</text>
<text x="21.6" y="151.5">+5V</text>
<text x="51.6" y="151.5">+25V</text>
<text x="57" y="152.1">+3V3A</text>
<text x="135.5" y="151.5">+3V3</text>
<text x="199.9" y="157.1">MountingHole</text>
<text x="21" y="167.9">GND</text>
<text x="59.1" y="167.9">GND</text>
<text x="135.3" y="167.9">GND</text>
<text x="21.6" y="176.9">+5V</text>
<text x="50" y="176.2">+4V5</text>
<text x="129.4" y="178.7">+3V3A</text>
<text x="135.5" y="176.9">+3V3</text>
<text x="21" y="193.3">GND</text>
<text x="135.3" y="193.3">GND</text>
</g>
<g font-size="1.8">
<text x="177.8" y="25.5">Sheet: VFD_HEATER</text>
<text x="50.8" y="30.6">Sheet: USB</text>
<text x="114.3" y="38.2">Sheet: MCU</text>
<text x="225.8" y="42.2" transform="rotate(-90 225.8 42.2)">VFD13</text>
<text x="228.3" y="42.2" transform="rotate(-90 228.3 42.2)">VFD10</text>
<text x="230.9" y="42.2" transform="rotate(-90 230.9 42.2)">VFD5</text>
<text x="233.4" y="42.2" transform="rotate(-90 233.4 42.2)">VFD6</text>
<text x="236" y="42.2" transform="rotate(-90 236 42.2)">VFD3</text>
<text x="238.5" y="42.2" transform="rotate(-90 238.5 42.2)">VFD11</text>
<text x="241" y="42.2" transform="rotate(-90 241 42.2)">VFD2</text>
<text x="246.1" y="42.2" transform="rotate(-90 246.1 42.2)">VFD8</text>
<text x="248.7" y="42.2" transform="rotate(-90 248.7 42.2)">VFD0</text>
<text x="50.8" y="57.5">File: USB.sch</text>
<text x="177.8" y="55">File: VFD_heater.sch</text>
<text x="177.8" y="63.6">Sheet: VFD_DRIVER</text>
<text x="63.5" y="70">Sheet: MICRO_SD_CARD</text>
<text x="25.4" y="76.3">Sheet: +3V3</text>
<text x="212.1" y="76.2">VFD[0..13]</text>
<text x="225.8" y="73.9" transform="rotate(-90 225.8 73.9)">VFD1</text>
<text x="233.4" y="73.9" transform="rotate(-90 233.4 73.9)">VFD4</text>
<text x="241" y="73.9" transform="rotate(-90 241 73.9)">VFD7</text>
<text x="248.7" y="73.9" transform="rotate(-90 248.7 73.9)">VFD9</text>
<text x="256.3" y="73.9" transform="rotate(-90 256.3 73.9)">VFD12</text>
<text x="177.8" y="84.2">File: VFD_driver.sch</text>
<text x="177.8" y="89">Sheet: BUZZER</text>
<text x="25.4" y="90.5">File: Power_+3V3.sch</text>
<text x="63.5" y="90.5">File: Micro_SD_card.sch</text>
<text x="25.4" y="101.7">Sheet: +3V3A</text>
<text x="76.2" y="101.7">Sheet: BUTTONS</text>
<text x="177.8" y="103.2">File: Buzzer.sch</text>
<text x="25.4" y="115.9">File: Power_+3V3A.sch</text>
<text x="76.2" y="115.9">File: Buttons.sch</text>
<text x="177.8" y="114.4">Sheet: DAC</text>
<text x="215.9" y="114.4">Sheet: AUDIO_AMPLIFIER</text>
<text x="25.4" y="127.1">Sheet: +10V</text>
<text x="63.5" y="127.1">Sheet: ALARM_SW</text>
<text x="215.9" y="128.6">File: Audio_amplifier.sch</text>
<text x="25.4" y="141.3">File: Power_+10V.sch</text>
<text x="63.5" y="141.3">File: Switch.sch</text>
<text x="114.3" y="141.3">File: MCU.sch</text>
<text x="177.8" y="141.3">File: DAC.sch</text>
<text x="25.4" y="152.5">Sheet: +15V</text>
<text x="63.5" y="152.5">Sheet: LIGHT_SENSOR</text>
<text x="139.7" y="152.5">Sheet: RTC</text>
<text x="25.4" y="166.7">File: Power_+25V.sch</text>
<text x="63.5" y="166.7">File: Light_sensor.sch</text>
<text x="139.7" y="166.7">File: RTC.sch</text>
<text x="25.4" y="177.9">Sheet: +4V5</text>
<text x="139.7" y="177.9">Sheet: TEMP_SENSOR</text>
<text x="25.4" y="192.1">File: Power_+4.5V.sch</text>
<text x="139.7" y="192.1">File: Temp_sensor.sch</text>
</g>
<g font-size="1.8" fill="#848400">
<text x="179.3" y="28.8">+VDD</text>
<text x="52.3" y="33.9">VBUS</text>
<text x="71.5" y="33.9">+5V</text>
<text x="52.3" y="39">D+</text>
<text x="67.7" y="37.7">+3V3_IN</text>
<text x="115.8" y="41.5">+3V3</text>
<text x="144.8" y="41.5">BRG0P</text>
<text x="179.3" y="41.5">BRG0P</text>
<text x="115.8" y="44.1">+3V3A</text>
<text x="144.7" y="46.6">BRG0N</text>
<text x="144.8" y="44.1">BRG1P</text>
<text x="179.3" y="46.6">BRG0N</text>
<text x="179.3" y="44.1">BRG1P</text>
<text x="197" y="46.6">OUT0</text>
<text x="67.3" y="49.1">USB_ON</text>
<text x="68.2" y="51.7">USBDM</text>
<text x="115.8" y="49.1">USB_ON</text>
<text x="115.8" y="51.7">USBDM</text>
<text x="144.7" y="49.1">BRG1N</text>
<text x="179.3" y="51.7">GND</text>
<text x="179.3" y="49.1">BRG1N</text>
<text x="197" y="49.1">OUT1</text>
<text x="52.3" y="54.2">GND</text>
<text x="68.5" y="54.2">USBDP</text>
<text x="115.8" y="54.2">USBDP</text>
<text x="179.3" y="69.5">+3V3</text>
<text x="179.3" y="66.9">+VCC</text>
<text x="65" y="72">+3V3</text>
<text x="84.9" y="75.8">CS</text>
<text x="115.8" y="75.8">SD_SPI_CS</text>
<text x="143.4" y="77.1">I2C_SDA</text>
<text x="143.4" y="74.5">I2C_SCK</text>
<text x="179.3" y="77.1">SDA</text>
<text x="179.3" y="74.5">SCK</text>
<text x="193" y="77.1">VFD[0..13]</text>
<text x="26.9" y="79.6">+5V_IN</text>
<text x="40.4" y="79.6">+3V3_OUT</text>
<text x="82.9" y="80.9">MOSI</text>
<text x="82.9" y="83.4">MISO</text>
<text x="83.6" y="78.4">SCK</text>
<text x="115.8" y="80.9">SD_SPI_MOSI</text>
<text x="115.8" y="78.4">SD_SPI_SCK</text>
<text x="115.8" y="83.4">SD_SPI_MISO</text>
<text x="179.3" y="80.9">GND</text>
<text x="26.9" y="87.2">GND</text>
<text x="65" y="87.2">GND</text>
<text x="77.7" y="86">CARD_DET</text>
<text x="115.8" y="86">SD_CARD_DET</text>
<text x="115.8" y="93.6">ROW0</text>
<text x="179.3" y="92.3">+5V</text>
<text x="115.8" y="96.1">ROW1</text>
<text x="115.8" y="98.7">ROW2</text>
<text x="145.1" y="96.1">BZ_EN</text>
<text x="179.3" y="96.1">EN</text>
<text x="179.3" y="99.9">GND</text>
<text x="26.9" y="105">+5V_IN</text>
<text x="40.4" y="105">+3V3_OUT</text>
<text x="77.7" y="105">+3V3</text>
<text x="77.7" y="107.6">ROW0</text>
<text x="95.4" y="107.6">COL0</text>
<text x="115.8" y="107.6">COL0</text>
<text x="26.9" y="112.6">GND</text>
<text x="77.7" y="110.1">ROW1</text>
<text x="77.7" y="112.6">ROW2</text>
<text x="95.4" y="110.1">COL1</text>
<text x="95.4" y="112.6">COL2</text>
<text x="115.8" y="112.6">COL2</text>
<text x="115.8" y="110.1">COL1</text>
<text x="143.5" y="110.1">AMP_EN</text>
<text x="179.3" y="117.7">+3V3</text>
<text x="217.4" y="117.7">+VCC</text>
<text x="235.2" y="117.7">SPK0</text>
<text x="115.8" y="125.3">ALARM</text>
<text x="138.6" y="124.1">DAC_I2C_SDA</text>
<text x="138.6" y="121.5">DAC_I2C_SCK</text>
<text x="179.3" y="124.1">SDA</text>
<text x="179.3" y="121.5">SCK</text>
<text x="197.8" y="122.8">AUD</text>
<text x="217.4" y="125.3">GND</text>
<text x="217.4" y="122.8">AUD</text>
<text x="217.4" y="120.3">DIS</text>
<text x="235.2" y="120.3">SPK1</text>
<text x="26.9" y="130.4">+5V_IN</text>
<text x="40.4" y="130.4">+10V_OUT</text>
<text x="65" y="130.4">+3V3</text>
<text x="81" y="130.4">ALARM</text>
<text x="115.8" y="130.4">LIGHT_VOLT</text>
<text x="179.3" y="130.4">+3V3A</text>
<text x="115.8" y="133">HEATER_VOLT</text>
<text x="135.1" y="133">HEATER_PWR_EN</text>
<text x="26.9" y="138">GND</text>
<text x="65" y="138">GND</text>
<text x="115.8" y="138">GND</text>
<text x="179.3" y="138">GND</text>
<text x="26.9" y="155.8">+5V_IN</text>
<text x="40.4" y="155.8">+15V_OUT</text>
<text x="65" y="155.8">+3V3</text>
<text x="82.7" y="155.8">VOLT</text>
<text x="141.2" y="155.8">+3V3</text>
<text x="159.8" y="160.9">SDA</text>
<text x="159.8" y="158.4">SCK</text>
<text x="26.9" y="163.4">GND</text>
<text x="65" y="163.4">GND</text>
<text x="141.2" y="163.4">GND</text>
<text x="26.9" y="181.2">+5V_IN</text>
<text x="26.9" y="185">SD</text>
<text x="40.4" y="181.2">+4V5_OUT</text>
<text x="44.6" y="185">VOLT</text>
<text x="141.2" y="181.2">+3V3</text>
<text x="141.2" y="183.8">+3V3A</text>
<text x="159.8" y="183.8">SCK</text>
<text x="26.9" y="188.8">GND</text>
<text x="141.2" y="188.8">GND</text>
<text x="159.8" y="186.3">SDA</text>
</g>
<text font-size="1.8" fill="#0000c2" x="254" y="111.8">Speaker connection</text>
<g font-size=".7" fill="#840000">
<text x="223.3" y="59.1">E</text>
<text x="223.6" y="56">F</text>
<text x="225.6" y="59.8">D</text>
<text x="225.8" y="56.8">G</text>
<text x="226.1" y="55.3">A</text>
<text x="228.1" y="59.1">C</text>
<text x="228.3" y="56">B</text>
<text x="230.9" y="59.1">E</text>
<text x="231.2" y="56">F</text>
<text x="233.2" y="59.8">D</text>
<text x="233.4" y="56.8">G</text>
<text x="233.7" y="55.3">A</text>
<text x="235.7" y="59.1">C</text>
<text x="236" y="56">B</text>
<text x="243.1" y="59.7">DP</text>
<text x="243.1" y="55.5">BL</text>
<text x="246.2" y="59.1">E</text>
<text x="246.4" y="56">F</text>
<text x="248.4" y="59.8">D</text>
<text x="248.6" y="56.8">G</text>
<text x="248.9" y="55.3">A</text>
<text x="251" y="59.1">C</text>
<text x="251.2" y="56">B</text>
<text x="253.8" y="59.1">E</text>
<text x="254.1" y="56">F</text>
<text x="256" y="59.8">D</text>
<text x="256.3" y="56.8">G</text>
<text x="256.5" y="55.3">A</text>
<text x="258.6" y="59.1">C</text>
<text x="258.8" y="56">B</text>
</g>
</svg>
